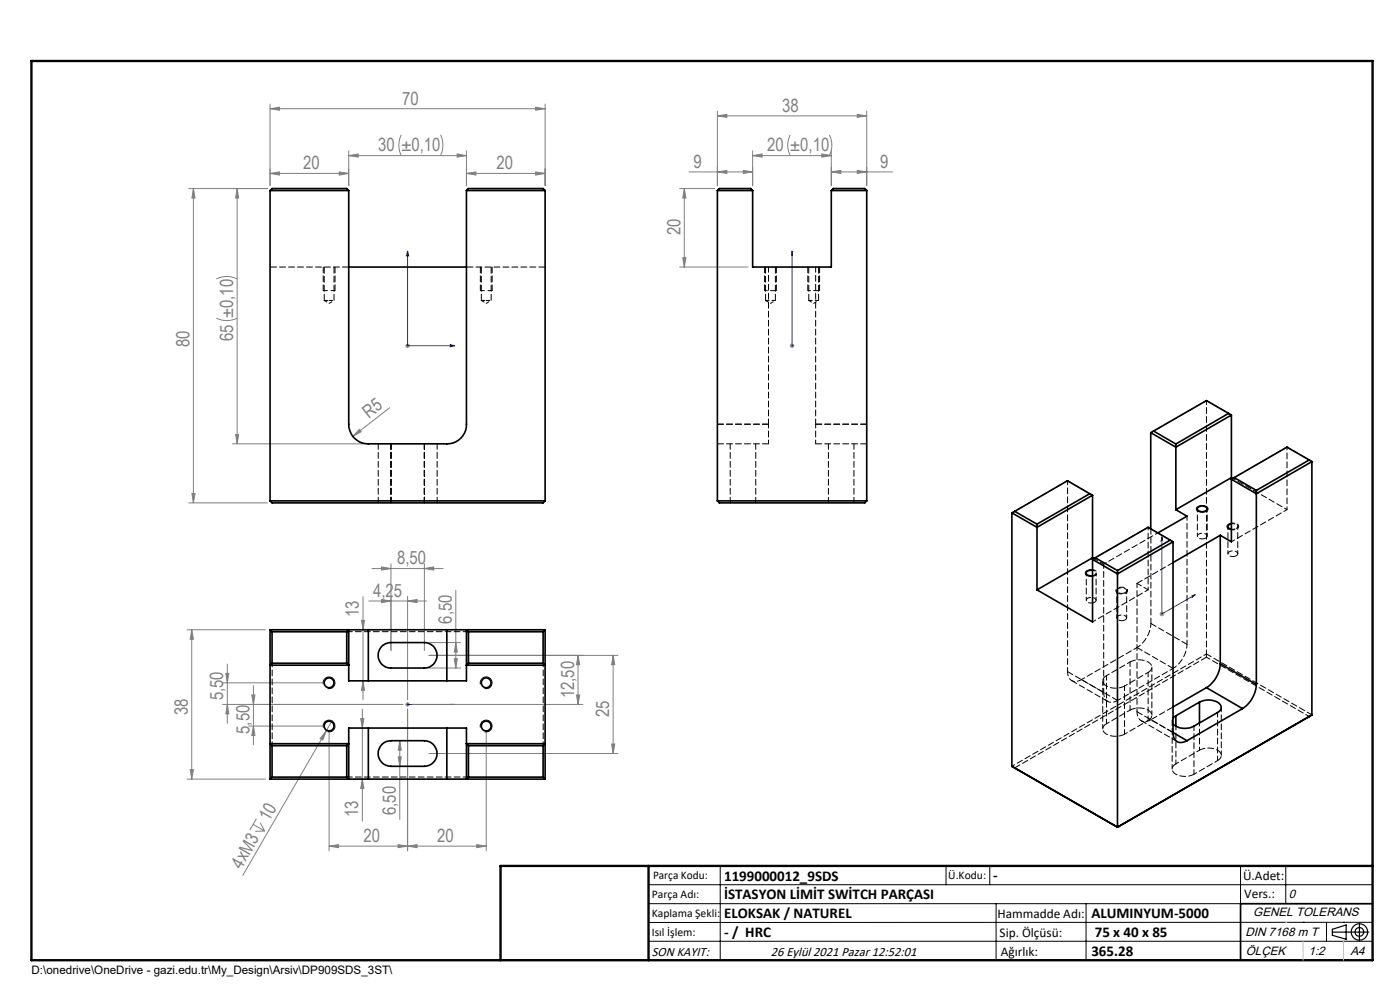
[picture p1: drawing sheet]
<svg xmlns="http://www.w3.org/2000/svg" width="297mm" height="210mm" viewBox="0 0 297 210" stroke-linecap="round" stroke-linejoin="round" font-family="sans-serif">
<g fill="none" stroke="#808080" stroke-width=".21">
<path d="M40 40h16.7M41 40l.4 2h-.7zM41 40v66.7M50.3 40v54.1M50.3 40l.3 2h-.6zM57.3 36.8l2-.3v.6zM57.3 22.1v17.3M57.3 36.8h16.7M57.3 23.1h58.3M57.3 23.1l2-.4v.7zM72 36.5l2 .3-2 .3zM74 32v7.4"/>
<path d="M74 33h25M74 33l2-.3v.6zM85.1 28.6a4.9 4.9 0 0 0 0 4.4M93.5 28.6a4.9 4.9 0 0 1 0 4.4M97 32.7l2 .3-2 .3zM99 36.8h16.6M99 32v7.4M99 36.8l2-.3v.6zM113.6 22.7l2 .4-2 .3zM113.6 36.5l2 .3-2 .3zM115.6 22.1v17.3M144.2 40h7.4"/>
<path d="M145.2 40v16.6M145.2 40l.3 2h-.6zM146.2 36.5h13.5M152.2 36.5l2-.3v.6zM152.2 23.6v15.8M152.2 24.6h31.7M152.2 24.6l2-.3v.6zM157.7 36.2l2 .3-2 .3zM159.7 32v7.4M159.7 33h16.7M159.7 33l2-.3v.6zM167.6 28.6l-.1 .3a4.9 4.9 0 0 0 .1 4.1"/>
<path d="M174.3 32.7l2.1 .3-2.1 .3zM176 28.6a5.2 5.2 0 0 1 0 4.4M176.4 36.5l2-.3v.6zM176.4 36.5h12.9M176.4 32v7.4M181.9 24.3l2 .3-2 .3zM181.9 36.2l2 .3-2 .3zM183.9 23.6v15.8M45.9 59.2a5.2 5.2 0 0 1 4.4 0M144.2 56.6h14.5M144.9 54.7h.6l-.3 1.9zM45.9 67.5a4.9 4.9 0 0 0 4.4 0"/>
<path d="M86 73.3h1M86.1 73l.7 .7M86.5 72.8v1M86.8 73l-.7 .7M167.5 73.3h1M167.7 73l.7 .7M168 72.8v1M168.4 73l-.7 .7M49.3 94.1h27.9M50 92.2h.6l-.3 1.9zM76.2 91.1l.4 .5-1.7 1zM82.7 86.5l-7.8 6.1"/>
<path d="M40 106.7h16.7M40.7 104.7h.7l-.4 2zM82.9 119.6v18.4M90 119.6v18.4M39.7 133.6h16.6M40.7 133.6v31.7M40.7 133.6l.3 2h-.6zM75 133.6h3M76.7 131.6h.6l-.3 2zM77 126.6v21.8M78.2 127.5h12.3M78.9 120.6h15.1"/>
<path d="M80.9 127.2l2 .3-2 .3zM80.9 120.3l2 .3-2 .3zM86.5 127.5l2-.3v.6zM86.5 126.5v21.9M90 120.6l2-.3v.6zM91 139h40.1M91 136.3h6.7M96.4 139.7h.6l-.3 2zM96.7 125.2v16.5M96.7 136.3l.3 2h-.6zM122.6 139v10.4M122.6 139l.4 2h-.7z"/>
<path d="M130.1 139l.3 2h-.6zM130.1 139v20.8M246 130.2h1M246.1 129.9l.7 .7M246.5 129.7v1M246.8 129.9l-.7 .7M47.2 149.4h38.3M47.2 144.8h21.6M47.9 142.8h.6l-.3 2zM48.2 140.9v12.5M48.2 149.4l.3 2h-.6zM52.7 154h16.1"/>
<path d="M53.4 147.4h.7l-.3 2zM53.8 154l.3 2h-.7zM53.8 145.4v12.6M69.2 155.1l-.7 1.9-.6-.3zM69.2 155.1l-17.7 30.6M69.8 155v25.5M70.4 152.9l-1.2 2.2M76.5 152.4h.7l-.3 2zM76.9 150.4v23.8M77 144.4l.3 2h-.6zM84.8 157.1v16.7M84.8 157.1l.3 2h-.6z"/>
<path d="M86 149.4h1M86.1 149.1l.7 .7M86.5 150.4v30.1M86.5 148.9v1M86.8 149.1l-.7 .7M87.5 149.4h36.1M91 159.8h40.1M91 141.7h6.7M103.2 155v25.5M122.3 147.4h.7l-.4 2zM129.8 157.8h.6l-.3 2zM39.7 165.3h16.6"/>
<path d="M40.4 163.3h.6l-.3 2zM53.7 174.9l2.4 1.4M54.4 173.7l-1.4 2.4M55.2 174.5l.9 1.8M56.1 176.3h-1.9M69.8 179.5l2-.3v.6zM69.8 179.5h33.4M75 165.3h2.9M76.9 165.3l.3 1.9h-.7zM84.5 179.2l2 .3-2 .3zM84.5 160.5h.6l-.3 2.1zM86.5 179.5l2-.3v.6z"/>
<path d="M101.1 179.2l2.1 .3-2.1 .3z"/>
</g>
<g fill="none" stroke="#000" stroke-width=".21">
<path d="M253.9 107.7a1.67 1.67 0 0 1 2.4 .1 1.17 1.17 0 0 1-1.8 .8 .65 .65 0 0 1-.6-.9zM261.2 111h-.1a.66 .66 0 0 0-.8 .6 .66 .66 0 0 0 .6 .7l.3 .1M231.8 120.9a1.14 1.14 0 0 0-1.5 .8l.6 .5 .9 .1M68.6 154.3a1.25 1.25 0 0 1 1.1-1.6 1.25 1.25 0 0 1 1.3 1.4 1.25 1.25 0 0 1-1.5 1.1M68.6 145.2a1.25 1.25 0 0 1 1.1-1.6 1.25 1.25 0 0 1 1.3 1.3 1.25 1.25 0 0 1-1.5 1.1M101.9 154.3a1.26 1.26 0 0 1 1.1-1.5 1.26 1.26 0 0 1 1.4 1.3 1.26 1.26 0 0 1-1.6 1.1M101.9 145.2a1.26 1.26 0 0 1 1.1-1.6 1.26 1.26 0 0 1 1.4 1.3 1.26 1.26 0 0 1-1.6 1.1M137.6 187.7h153.6M137.6 191.7h153.6M137.6 199.7h153.6M152.8 183.7v20M200.7 183.7v4"/>
<path d="M210 183.7v4M211.3 191.7v12M230.4 191.7v12M263.2 183.7v20M272.8 183.7v8M276.4 195.6h.1M281.4 195.6v4.1M285 195.6h.1M291.2 195.6l-153.6 .1"/>
</g>
<path d="M68.6 61.6h2.5M104.4 61.6h-2.5M163.8 61.6h.9M173 61.6h.9M231.9 122.2a.66 .66 0 0 0 .8-.6 .66 .66 0 0 0-.6-.7l-.3-.1M237.1 125.8a1.55 1.55 0 0 0 2.1-.5 1.43 1.43 0 0 0-2.2-.5 .52 .52 0 0 0-.3 .6 .52 .52 0 0 0 .4 .4" fill="none" stroke="#000" stroke-width=".21" stroke-dasharray="1.3 .6" stroke-dashoffset=".4" stroke-linecap="butt"/>
<path d="M162.2 61.6h1.3M171.4 61.6h1.2M261.2 111l1.2 .2" fill="none" stroke="#000" stroke-width=".21" stroke-dasharray="1.3 .6" stroke-dashoffset=".6" stroke-linecap="butt"/>
<path d="M262.6 111.3a.66 .66 0 0 1 0 .8 .66 .66 0 0 1-.6 .2l-.8 .1" fill="none" stroke="#000" stroke-width=".21" stroke-dasharray="1.3 .6" stroke-dashoffset=".5" stroke-linecap="butt"/>
<g fill="none" stroke="#000" stroke-width=".25">
<path d="M282.6 197.7h7.8M282.6 197.1l3-.9v3l-3-.8zM288.4 195.8v3.8M106.2 203.7h185"/>
<circle cx="288.4" cy="197.7" r="1.74"/>
<circle cx="288.4" cy="197.7" r=".93"/>
</g>
<g fill="none" stroke="#00f" stroke-width=".21">
<path d="M86.5 53.3l.2 1h-.5zM86.5 53.3v20h10M168 53.3v1v-1M168 53.3v20M95.5 73.1l1 .2-1 .3zM168 73.1v.5zM168 73.3h.1M246.5 113.9v16.3l7.1-4.1M246.5 113.9l.2 .7-.4 .2zM252.9 126.4l.7-.3-.7 .6zM86.2 149.4h.5zM86.5 149.4h.1"/>
<path d="M86.5 149.4h10M96.5 149.4h-1h1"/>
</g>
<g fill="none" stroke="#000" stroke-width=".21" stroke-dasharray="1.3 .6">
<path d="M68.6 56.6v5M101.9 56.6v5M162.2 56.6v5M171.4 56.6v5M68.6 61.6h.1M71.1 61.6v-5M104.4 61.6v-5M104.4 61.6h.1M163.5 61.6h.3M164.7 61.6v-5M172.6 61.6h.4M173.9 61.6v-5"/>
<path d="M262.4 111.2l.2 .1M231.8 122.2h.1"/>
</g>
<path d="M291.2 191.7h-28v12" fill="none" stroke="#000" stroke-width=".35"/>
<path d="M6.7 12.9h284.5v190.8h-284.5zM137.6 183.7v20M291.2 183.7h-185v20" fill="none" stroke="#000" stroke-width=".5"/>
<path d="M276.4 199.7v4M285 199.7v4" fill="none" stroke="#c0c0c0" stroke-width=".21"/>
<path d="M272.8 195.6h.1" fill="none" stroke="#c0c0c0" stroke-width=".25"/>
<g fill="#00f">
<path d="M95.5 73.1l1 .2-1 .3zM86.5 53.3l.2 1h-.5z"/>
<path d="M95.5 149.4h1zM86.2 149.4h.5zM252.9 126.4l.7-.3-.7 .6zM246.5 113.9l.2 .7-.4 .2z"/>
<path d="M168 73.1v.5zM168 53.3v1z"/>
</g>
<g fill="#808080">
<path d="M76.2 91.1l.4 .5-1.7 1z"/>
<path d="M69.2 155.1l-.7 1.9-.6-.3z"/>
<path d="M72 36.5l2 .3-2 .3zM57.3 36.8l2-.3v.6zM84.5 179.2l2 .3-2 .3zM69.8 179.5l2-.3v.6zM86.5 127.5l2-.3v.6zM80.9 127.2l2 .3-2 .3zM157.7 36.2l2 .3-2 .3zM152.2 36.5l2-.3v.6z"/>
<path d="M74 33l2-.3v.6zM97 32.7l2 .3-2 .3zM57.3 23.1l2-.4v.7zM113.6 22.7l2 .4-2 .3zM99 36.8l2-.3v.6zM113.6 36.5l2 .3-2 .3zM86.5 179.5l2-.3v.6zM101.1 179.2l2.1 .3-2.1 .3zM80.9 120.3l2 .3-2 .3zM90 120.6l2-.3v.6zM159.7 33l2-.3v.6zM174.3 32.7l2.1 .3-2.1 .3zM152.2 24.6l2-.3v.6zM181.9 24.3l2 .3-2 .3zM176.4 36.5l2-.3v.6zM181.9 36.2l2 .3-2 .3z"/>
<path d="M77 144.4l.3 2h-.6zM76.7 131.6h.6l-.3 2zM48.2 149.4l.3 2h-.6zM47.9 142.8h.6l-.3 2z"/>
<path d="M41 40l.4 2h-.7zM40.7 104.7h.7l-.4 2zM50.3 40l.3 2h-.6zM50 92.2h.6l-.3 1.9zM76.5 152.4h.7l-.3 2zM76.9 165.3l.3 1.9h-.7zM53.4 147.4h.7l-.3 2zM53.8 154l.3 2h-.7zM40.7 133.6l.3 2h-.6zM40.4 163.3h.6l-.3 2zM122.6 139l.4 2h-.7zM122.3 147.4h.7l-.4 2zM130.1 139l.3 2h-.6zM129.8 157.8h.6l-.3 2zM96.7 136.3l.3 2h-.6zM96.4 139.7h.6l-.3 2zM84.8 157.1l.3 2h-.6zM84.5 160.5h.6l-.3 2.1zM145.2 40l.3 2h-.6zM144.9 54.7h.6l-.3 1.9z"/>
</g>
<g fill="none" stroke="#000" stroke-width=".35">
<path d="M57.3 40.4v65.8M57.3 40.4h16.7M57.3 40.4l.4-.4h15.9l.4 .4M74 40.4v49.6a4.1 4.1 0 0 0 4.1 4.1h16.7a4.1 4.1 0 0 0 4.2-4.1v-49.6M74 56.6h25M99 40.4h16.6M99 40.4l.4-.4h15.8l.4 .4M115.6 40.4v65.8M152.2 40.4h7.5M152.2 40.4l.4-.4h6.7l.4 .4M152.2 40.4v65.8M159.7 40.4v16.2h16.7v-16.2"/>
<path d="M176.4 40.4h7.5M176.4 40.4l.4-.4h6.6l.5 .4M183.9 40.4v65.8M244.1 91.8v20.4M244.7 91.4l-.6 .4M244.7 91.4l4.7 2.8M249.4 94.2v13.9M260.6 87.7l-11.2 6.5M260.6 87.7l.6 .3M260.6 87.7l-4.7-2.7-11.2 6.4M261.2 88l-11.8 6.9-5.3-3.1M261.2 88v13.3"/>
<path d="M277.7 97.6l-11.2 6.4M277.7 97.6l.6 .3M277.7 97.6l-4.7-2.7-11.2 6.4M278.3 97.9l-11.8 6.8-5.3-3M278.3 97.9v53.8M57.3 106.2h58.3M57.3 106.2l.4 .5h57.5l.4-.5M152.2 106.2h31.7M152.2 106.2l.4 .5h30.8l.5-.5M214.7 108.8v53.8M215.3 108.5l4.7 2.7M215.3 108.5l-.6 .3"/>
<path d="M220 111.2v13.9M231.2 104.7l-11.2 6.5M231.2 104.7l.6 .3M231.2 104.7l-4.8-2.7-11.1 6.5M231.8 105l-11.8 6.9-5.3-3.1M231.8 118.7v13.2l-11.8-6.8M231.8 105v13.3M231.8 118.3l-11.8 6.8M231.8 118.3l.3 .2M232.3 118.3l4.8 2.7M232.3 118.3l-.5 .4M248.2 114.6l-11.1 6.4"/>
<path d="M248.2 114.6l.6 .3M248.2 114.6l-4.6-2.7-11.3 6.4M248.8 114.9l-11.7 6.8-5.3-3M248.8 114.9v40.5M249.4 108.1l2.4 1.4-6.2 3.6M254.1 107.7a1.35 1.35 0 0 1 2 .2 1.2 1.2 0 0 1-2 .3zM258.9 113.6l-10.1 5.7M258.9 113.6v27.2M261.2 111.1l-.1 .1a.55 .55 0 0 0-.5 .8l.6 .3M261.2 101.3l-11.8 6.8M261.2 101.3l.3 .2M261.2 101.7v13.2l-2.3-1.3"/>
<path d="M261.8 101.3l-.6 .4M261.8 101.3l4.7 2.7M266.5 104v41.2M57.3 133.6v31.7M57.3 133.6h16.7M57.3 133.6l.4 .4M57.7 134h15.9M57.7 134v6.7M73.6 134v6.7M74 133.6h4.1M74 133.6v10.8h25v-10.8M74 133.6l-.4 .4"/>
<path d="M78.1 133.6h16.7M78.1 133.6v10.8M81 137.1a2.88 2.88 0 0 1 1.9-.8h7.1a2.7 2.7 0 0 1 2.7 2.7 2.7 2.7 0 0 1-2.7 2.7h-7.1a2.72 2.72 0 0 1-2.5-1.7 2.72 2.72 0 0 1 .6-2.9zM94.8 133.6h4.2M94.8 133.6v10.8M99 133.6l.4 .4M99 133.6h16.6M99.4 134h15.8M99.4 134v6.7M115.2 134v6.7M115.6 133.6v31.7M115.6 133.6l-.4 .4"/>
<path d="M231.8 121h-.8a.53 .53 0 0 0-.5 .8l.5 .3h.8M237.1 121v54.5M57.7 158.2v6.6M57.7 140.7l-.4 .4h16.7l-.4-.4M57.7 140.7h15.9M57.7 158.2l-.4-.4h16.7l-.4 .4M57.7 158.2h15.9M73.6 158.2v6.6M78.1 154.4v10.9M81 157.9a2.7 2.7 0 0 1 1.9-.8h7.1a2.72 2.72 0 0 1 2.7 2.7 2.72 2.72 0 0 1-2.7 2.8h-7.1a2.72 2.72 0 0 1-2.5-1.7 2.72 2.72 0 0 1 .6-3zM94.8 154.4v10.9M99.4 140.7l-.4 .4h16.6l-.4-.4"/>
<path d="M99.4 158.2v6.6M99.4 140.7h15.8M99.4 158.2h15.8M99.4 158.2l-.4-.4h16.6l-.4 .4M115.2 158.2v6.6M248.8 155.4a1.81 1.81 0 0 0 .9 1.9 1.81 1.81 0 0 0 2.1-.2M248.8 155.4l3 1.7M249.4 151.8l-.6 .6M249.4 151.8v2.2M254.5 148.9a3.8 3.8 0 0 1 4.4 .6 1.15 1.15 0 0 1-.6 1.7l-5 2.8a3.8 3.8 0 0 1-4.5-.5M254.5 148.9l-5.1 2.9M254.5 148.9v4.5"/>
<path d="M255.9 145.9l-7.1 4.1M255.9 145.9l7.7 4.4M258.9 140.8a6.4 6.4 0 0 1-3 5.1M258.9 140.8l7.6 4.4M263.6 150.3l-11.8 6.8M266.5 145.2a6.5 6.5 0 0 1-2.9 5.1M278.3 151.7l-41.2 23.8M57.3 165.3h16.7M57.7 164.8l-.4 .5M57.7 164.8h15.9M73.6 164.8l.4 .5M74 165.3h4.1"/>
<path d="M74 165.3v-10.9h25v10.9M78.1 165.3h16.7M94.8 165.3h4.2M99 165.3h16.6M99.4 164.8l-.4 .5M99.4 164.8h15.8M115.2 164.8l.4 .5M214.7 162.6l22.4 12.9M214.7 162.6l.6 .3M237.1 175.5h.1"/>
<circle cx="69.8" cy="154" r="1.04"/>
<circle cx="69.8" cy="144.9" r="1.04"/>
<circle cx="103.1" cy="154" r="1.04"/>
<circle cx="103.2" cy="144.9" r="1.04"/>
</g>
<g fill="none" stroke="#000" stroke-width=".21" stroke-dasharray="1.3 .6" stroke-dashoffset=".1">
<path d="M80.2 94.1v12.5M82.9 94.1v12.5M90 94.1v12.5M154.9 94.1v12.5M175.7 94.1v12.5M82.9 106.6v-12.5M90 106.6v-12.5M92.7 106.6v-12.5M160.3 106.6v-12.5M181.2 106.6v-12.5M73.6 134h25.8M244.2 132.3v-20.1"/>
<path d="M234.7 153.5a1.17 1.17 0 0 0-.8 1.1 1.17 1.17 0 0 0 .8 1.1 4.2 4.2 0 0 0 3.9 0M238.6 145.5a3.8 3.8 0 0 1-4.5-.5 1.14 1.14 0 0 1 .6-1.7M239.7 140.4a3.8 3.8 0 0 1 4.5 .5 1.14 1.14 0 0 1-.6 1.7M243.6 152.8a1.17 1.17 0 0 0 .8-1.1 1.17 1.17 0 0 0-.8-1.1 4.2 4.2 0 0 0-3.9 0M278.3 151.6l-22.4-12.9M99.4 164.8h-25.8M249.5 162a1.17 1.17 0 0 0-.8 1.1 1.17 1.17 0 0 0 .8 1.1 4.2 4.2 0 0 0 3.8 0M258.3 161.3a1.17 1.17 0 0 0 .8-1.1 1.17 1.17 0 0 0-.8-1.1 4.2 4.2 0 0 0-3.8 0"/>
</g>
<path d="M57.3 56.6h16.7M99 56.6h16.7M255.8 114.1a.5 .5 0 0 0 .3-.6 .5 .5 0 0 0-.6-.3h-.9a.54 .54 0 0 0-.6 .5 .54 .54 0 0 0 .6 .5l.6 .1 .6-.2M262.3 117.9a.5 .5 0 0 0 .3-.6 .5 .5 0 0 0-.6-.4h-.9a.54 .54 0 0 0-.6 .6 .54 .54 0 0 0 .6 .5h.6l.6-.1M232.2 127.7a.5 .5 0 0 0 .3-.5 .5 .5 0 0 0-.5-.4h-1a.54 .54 0 0 0-.5 .5 .54 .54 0 0 0 .5 .6h.7l.5-.2M238.7 125.7a.5 .5 0 0 0 .3-.6 .5 .5 0 0 0-.6-.4h-.9a.54 .54 0 0 0-.6 .6 .54 .54 0 0 0 .6 .5l.6 .1 .6-.2M238.7 131.5a.5 .5 0 0 0 .3-.6 .5 .5 0 0 0-.6-.4h-.9a.54 .54 0 0 0-.6 .6 .54 .54 0 0 0 .6 .5l.6 .1 .6-.2" fill="none" stroke="#000" stroke-width=".21" stroke-dasharray="1.3 .6" stroke-dashoffset="-.1"/>
<g fill="none" stroke="#000" stroke-width=".21" stroke-dasharray="1.3 .6" stroke-dashoffset=".5">
<path d="M68.8 63.7h1M69.8 63.7h1.1M102.1 63.7h1.1M103.2 63.7h1M162.4 63.7h2.1M171.6 63.7h2.1M163 90v4.1M173 90v4.1M244.2 91.8l11.7-6.8M214.7 108.8l11.8-6.8M231.8 118.6l11.8-6.8M261.2 114.9l11.8-6.8"/>
<path d="M261.2 112.2l1.1-.1M261.2 101.6l11.8-6.8M262.3 112.1a.5 .5 0 0 0 .3-.6 .5 .5 0 0 0-.6-.4h-.8M231.8 131.9l11.8-6.8M57.7 158.2v-17.5M115.2 140.7v17.5M229.4 144.2l11.8-6.8M237.1 148.6l11.8-6.8"/>
</g>
<g fill="none" stroke="#000" stroke-width=".21" stroke-dasharray="1.3 .6">
<path d="M68.8 56.6v7.1M102.1 56.6v7.1M162.4 56.6v7.1M171.6 56.6v7.1M70.9 63.7v-7.1M104.2 63.7v-7.1M164.5 63.7v-7.1M173.7 63.7v-7.1M163 94.1h-10.8M163 90h-10.8M173 90h10.9M173 94.1h10.9"/>
<path d="M255.9 85h.1M273 94.8h.1M226.5 102h.1M243.6 111.8h.1M248.9 119.3l-7.7 4.4M231.8 122.1l.4-.1M251.8 136.7l-7.6-4.4M227.3 144.4l7.7 4.4M234.1 146.9l-7.6-4.4M237.1 148.6l-7.7-4.4M241.2 151l7.7 4.4M242.1 152.9l7.6 4.4"/>
<path d="M248.9 141.8l-7.7-4.4M215.3 162.9l40.6-23.5"/>
</g>
<g fill="none" stroke="#000" stroke-width=".21" stroke-dasharray="1.3 .6" stroke-dashoffset=".6">
<path d="M68.8 63.7l1 .7M69.8 64.4l1.1-.7M102.1 63.7l1.1 .7M103.2 64.4l1-.7M162.4 63.7l1.1 .7M163.5 64.4l1-.7M171.6 63.7l1 .7M172.6 64.4l1.1-.7M254 107.9v5.8M256.1 113.7v-5.8M260.5 111.7v5.8M262.6 117.5v-5.8"/>
<path d="M230.4 121.5v5.8M232.5 127.3v-5.8M236.9 125.3v5.8M239 131.1v-5.8M255.9 138.7l-41.2 23.8M234.7 143.3l5-2.9M234.7 153.5l5-2.9M238.6 155.7l5-2.9M243.6 142.6l-5 2.9M248.9 152.3a.97 .97 0 0 0 0 1.2M254.5 159.1v-5.8M249.5 162l5-2.9"/>
<path d="M253.3 164.2l5-2.9"/>
</g>
<path d="M163 56.6v33.4M173 56.6v33.4M241.2 123.7l2.4 1.4" fill="none" stroke="#000" stroke-width=".21" stroke-dasharray="1.3 .6" stroke-dashoffset=".2"/>
<g fill="none" stroke="#000" stroke-width=".21" stroke-dasharray="1.3 .6" stroke-dashoffset=".4">
<path d="M255.9 85v53.7M255.9 85l5.3 3M273 94.8l5.3 3.1M226.5 102l5.3 3M234.1 119.7l-2-1.2M234.1 119.7v27.2M243.6 111.8l5.3 3.1M241.2 123.7v27.3M241.2 137.4a6.5 6.5 0 0 0 3-5.1M251.8 136.7v-27.2M255.9 139.4l21.8 12.6M226.5 142.5v-40.5"/>
<path d="M226.5 142.5a1.8 1.8 0 0 0 .8 1.9 1.8 1.8 0 0 0 2.1-.2M234.1 146.9a1.8 1.8 0 0 0 .9 1.9 1.8 1.8 0 0 0 2.1-.2M241.2 151a1.8 1.8 0 0 0 .9 1.9 1.8 1.8 0 0 0 2.1-.2M248.9 141.8a6.5 6.5 0 0 0 2.9-5.1M249.5 154v8"/>
</g>
<path d="M243.6 111.8v13.3M245.6 113l-11.5 6.7M273 108.1l-11.5-6.6M273 108.1v-13.3" fill="none" stroke="#000" stroke-width=".21" stroke-dasharray="1.3 .6" stroke-dashoffset=".7"/>
<path d="M232.2 122a.5 .5 0 0 0 .3-.6 .5 .5 0 0 0-.5-.4h-.2" fill="none" stroke="#000" stroke-width=".21" stroke-dasharray="1.3 .6" stroke-dashoffset=".8"/>
<path d="M244.2 152.7l4.7-2.8M244.2 152.7l4.7 2.7" fill="none" stroke="#000" stroke-width=".21" stroke-dasharray="1.3 .6" stroke-dashoffset="-.2"/>
<path d="M255.9 138.7v.7M233.9 144.4v10.2M234.7 143.3v10.2M238.6 155.7v-10.2M239.7 150.6v-10.2M243.6 142.6v10.2M244.4 151.7v-10.2M248.7 152.9v10.2M258.3 151.1v10.2M253.3 164.2v-10.2M259.1 160.2v-10.2" fill="none" stroke="#000" stroke-width=".21" stroke-dasharray="1.3 .6" stroke-dashoffset=".3"/>
<g font-size="3.9" fill="#808080">
<text x="85.3" y="22.2">70</text>
<text x="165.9" y="23.7">38</text>
<text x="64.3" y="35.9">20</text>
<text x="80.2" y="32.1">30 ±0,10</text>
<text x="105.3" y="35.9">20</text>
<text x="147.1" y="35.6">9</text>
<text x="162.7" y="32.1">20 ±0,10</text>
<text x="186.7" y="35.6">9</text>
<text x="144.3" y="49.9" transform="rotate(-90 144.3 49.9)">20</text>
<text x="40.2" y="73.7" transform="rotate(-90 40.2 73.7)">80</text>
<text x="49.5" y="72.4" transform="rotate(-90 49.5 72.4)">65 ±0,10</text>
<text x="78.2" y="88.8" transform="rotate(-38 78.2 88.8)">R5</text>
<text x="84.2" y="119.7">8,50</text>
<text x="76.2" y="131" transform="rotate(-90 76.2 131)">13</text>
<text x="79.1" y="126.6">4,25</text>
<text x="95.9" y="132.3" transform="rotate(-90 95.9 132.3)">6,50</text>
<text x="47.4" y="148.6" transform="rotate(-90 47.4 148.6)">5,50</text>
<text x="121.8" y="148.2" transform="rotate(-90 121.8 148.2)">12,50</text>
<text x="39.8" y="151.7" transform="rotate(-90 39.8 151.7)">38</text>
<text x="52.9" y="155.7" transform="rotate(-90 52.9 155.7)">5,50</text>
<text x="129.2" y="152.1" transform="rotate(-90 129.2 152.1)">25</text>
<text x="76" y="173.3" transform="rotate(-90 76 173.3)">13</text>
<text x="84" y="172.9" transform="rotate(-90 84 172.9)">6,50</text>
<text x="57.1" y="174.3" transform="rotate(-60 57.1 174.3)">10</text>
<text x="77.1" y="178.6">20</text>
<text x="92.7" y="178.6">20</text>
<text x="51.2" y="184.5" transform="rotate(-60 51.2 184.5)">4xM3</text>
</g>
<g font-size="3.2">
<text x="153.6" y="186.8">1199000012_9SDS</text>
<text x="153.6" y="190.8">İSTASYON LİMİT SWİTCH PARÇASI</text>
<text x="210.7" y="186.6">-</text>
<text x="153.6" y="194.8">ELOKSAK / NATUREL</text>
<text x="231.5" y="194.8">ALUMINYUM-5000</text>
<text x="153.6" y="198.8">- / HRC</text>
<text x="231.5" y="202.8">365.28</text>
<text x="232.2" y="198.7">75 x 40 x 85</text>
</g>
<g font-size="2.8">
<text x="263.7" y="186.7">Ü.Adet:</text>
<text x="263.9" y="190.5">Vers.:</text>
<text x="211.6" y="194.8">Hammadde Adı:</text>
<text x="138.3" y="202.8">SON KAYIT:</text>
<text x="163.6" y="202.8">26 Eylül 2021 Pazar 12:52:01</text>
<text x="212.1" y="198.7">Sip. Ölçüsü:</text>
<text x="212.3" y="202.7">Ağırlık:</text>
</g>
<g font-size="2.6">
<text x="273.4" y="190.4">0</text>
<text x="265.9" y="194.4">GENEL TOLERANS</text>
<text x="264.2" y="198.5">DIN 7168 m T</text>
<text x="264.3" y="202.6">ÖLÇEK</text>
<text x="277.6" y="202.6">1:2</text>
<text x="286.5" y="202.6">A4</text>
</g>
<g font-size="2.5">
<text x="138.3" y="190.5">Parça Adı:</text>
<text x="138.5" y="186.5">Parça Kodu:</text>
<text x="201.2" y="186.5">Ü.Kodu:</text>
<text x="138.3" y="194.5">Kaplama Şekli:</text>
<text x="138.3" y="198.6">Isıl İşlem:</text>
<text x="6.7" y="206.7">D:\onedrive\OneDrive - gazi.edu.tr\My_Design\Arsiv\DP909SDS_3ST\</text>
</g>
</svg>
